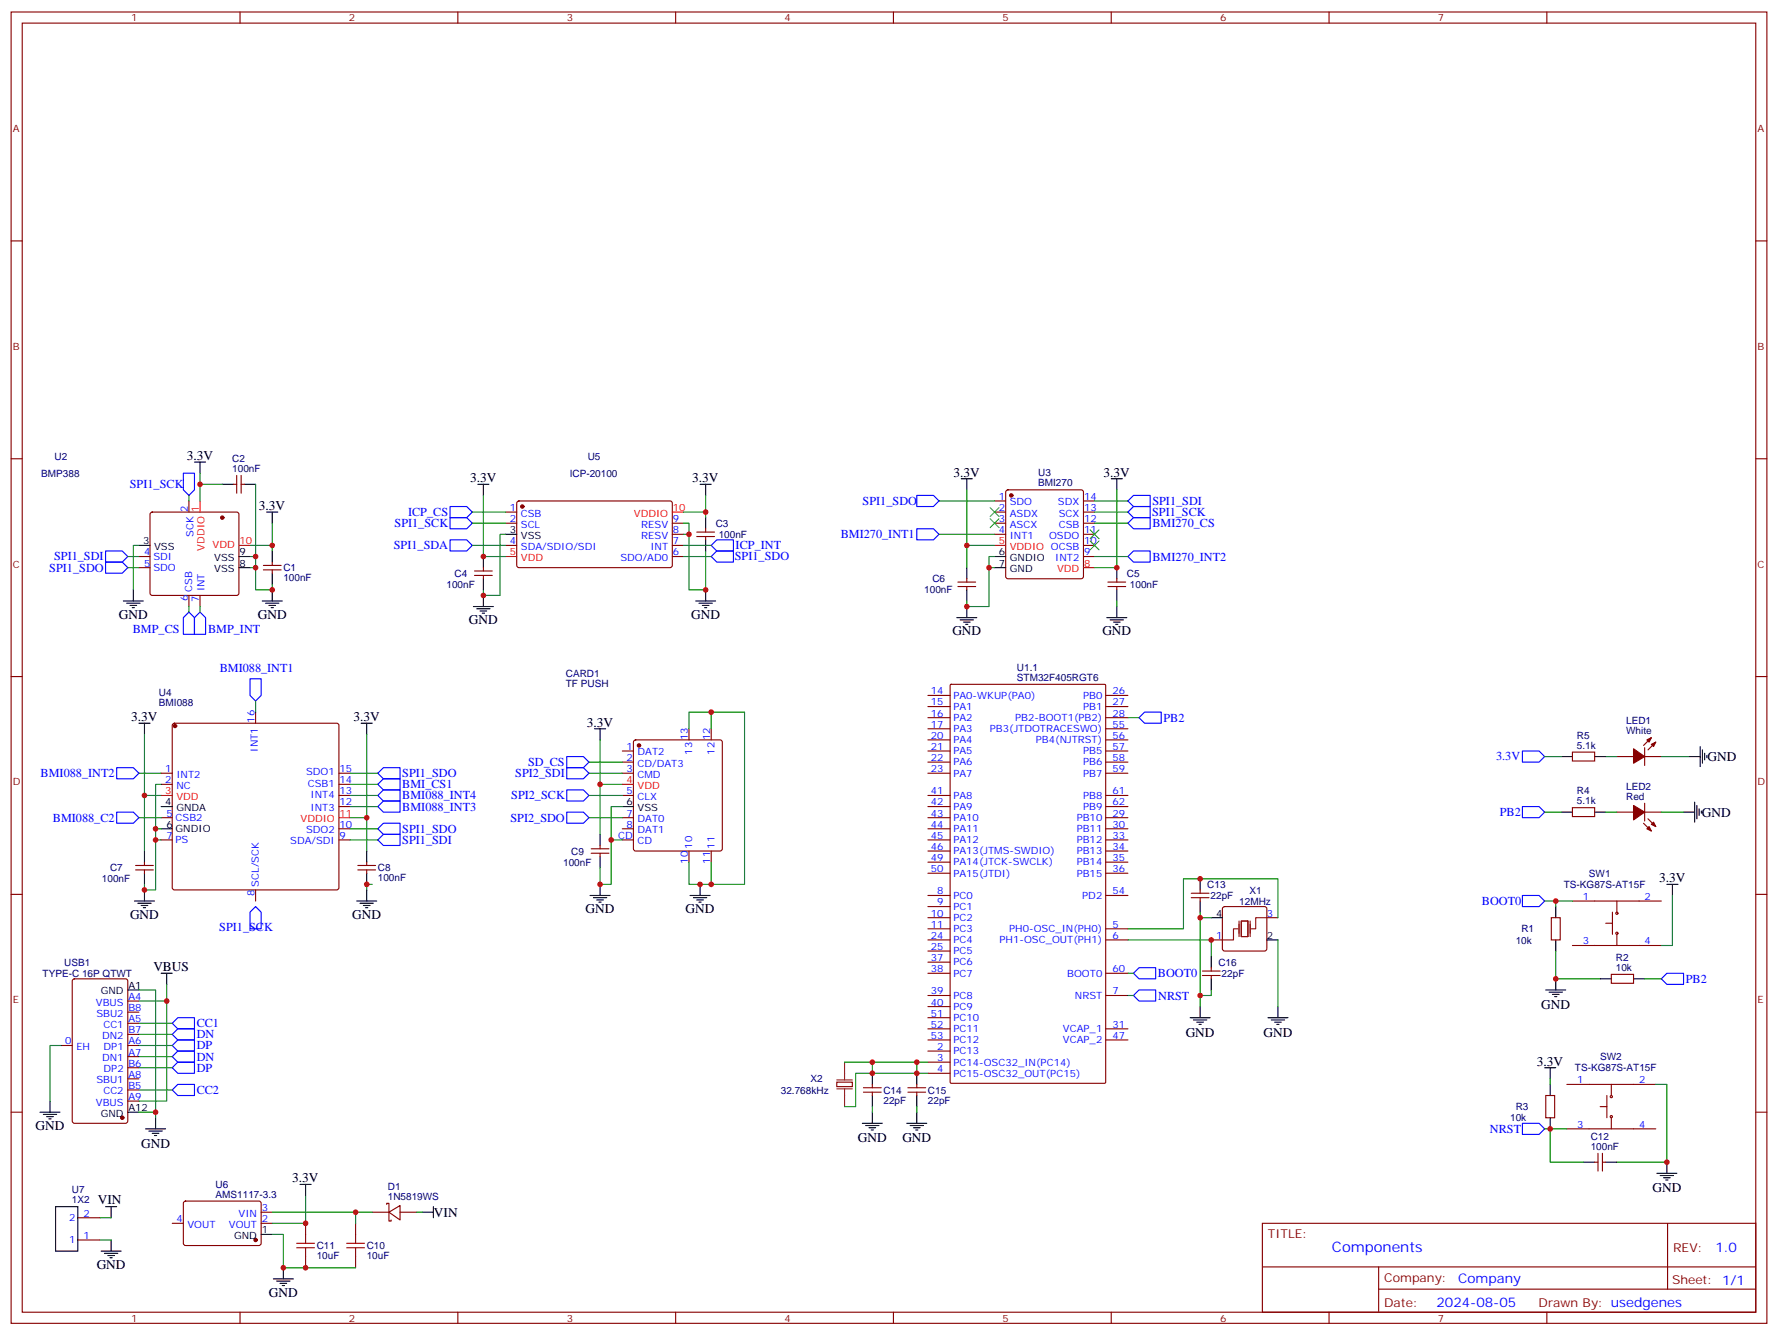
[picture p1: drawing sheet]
<svg xmlns="http://www.w3.org/2000/svg" width="564mm" height="424mm" viewBox="0 0 564 424" stroke-linecap="round" stroke-linejoin="round" font-family="sans-serif">
<g fill="none" stroke="#870000" stroke-width=".35">
<path d="M3.5 3.8h557.4v416.3h-557.4zM7.1 7.3h550.3v409.3h-550.3zM76.2 3.8v3.5M145.3 3.8v3.5M214.5 3.8v3.5M283.6 3.8v3.5M352.8 3.8v3.5M421.9 3.8v3.5M491.1 3.8v3.5M3.5 76.5h3.6M557.4 76.5h3.5M3.5 145.6h3.6"/>
<path d="M60 159v3.6M74.1 153.7h1M75.1 150.9v5.7M76.6 150.9v5.7M76.6 153.7h1M164.3 159.2l.4-.2 48.3 .1 .4 .6v20.1l-.7 .4-48.2-.1-.5-.6v-19.8zM315.7 159h3.6M319.5 155.7l.5-.2h23.3l.5 .2 .2 .5v26.8l-.3 .5-.4 .2h-23.3l-.5-.2-.2-.5v-26.8zM344 159h3.5M557.4 145.6h3.5M44.1 176.7h3.5M47.9 162.8l.4-.2h26.8l.5 .2 .2 .5v25l-.2 .5-.5 .2h-26.8l-.5-.2-.2-.5v-25z"/>
<path d="M83.6 179.5h5.7M86.4 178.4v1.1M160.5 162.6h3.5M160.5 166.1h3.5M160.5 173.1h3.5M213.4 176.7h3.6M213.4 166.1h3.6M213.4 169.6h3.6M213.4 173.1h3.6M221.2 170.3h5.6M221.2 168.9h5.6M224 167.9v1"/>
<path d="M224 170.3v1.1M315.7 162.6h3.6M315.7 166.1h3.6M315.7 169.6h3.6M344 176.7h3.5M344 162.6h3.5M344 166.1h3.5M344 169.6h3.5M344 173.1h3.5M44.1 180.2h3.5M60 189v3.5M63.5 189v3.5"/>
<path d="M83.6 180.9h5.7M86.4 180.9v1.1M150.6 182.7h5.7M150.6 181.3h5.7M153.5 180.2v1.1M153.5 182.7v1M304.1 186.2h5.6M304.1 184.8h5.6M306.9 183.7v1.1M306.9 186.2v1.1M351.7 186.2h5.7M351.7 184.8h5.7"/>
<path d="M354.5 183.7v1.1M354.5 186.2v1.1M3.5 214.8h3.6M301.7 217.4l.3-.2h48.7l.3 .2v126.1l-.2 .3-48.8 .1-.3-.2zM557.4 214.8h3.5M54.9 229.8l.5-.2h51.5l.5 .2 .2 .5v51.5l-.2 .5-.5 .2h-51.5l-.5-.2-.2-.5v-51.5zM81.1 226.1v3.5M197.6 238.4h3.5M201.3 235.1l.5-.2h26.8l.5 .2 .2 .5v33.9l-.2 .5-.5 .2h-26.8l-.5-.3-.2-.4v-33.9zM218.7 231.4v3.5M225.8 231.4v3.5M294.6 238.4h7"/>
<path d="M294.6 220.8h7M294.6 224.3h7M294.6 227.8h7M294.6 231.4h7M294.6 234.9h7M351 238.4h7.1M351 220.8h7.1M351 224.3h7.1M351 227.8h7.1M351 231.4h7.1M351 234.9h7.1M499.2 238.8h7v2.8h-7z"/>
<path d="M522.1 237.3v5.7M524.2 234.2l-2.4 2.4M525.6 235.6l-2.4 2.5M51.2 245.5h3.5M51.2 249h3.5M51.2 259.6h3.5M107.6 245.5h3.5M107.6 249h3.5M107.6 256h3.5M107.6 252.5h3.5M197.6 245.5h3.5M197.6 259.6h3.5"/>
<path d="M197.6 252.5h3.5M197.6 241.9h3.5M294.6 245.5h7M294.6 259.6h7M294.6 256h7M294.6 252.5h7M294.6 241.9h7M351 245.5h7.1M351 259.6h7.1M351 256h7.1M351 252.5h7.1M351 241.9h7.1"/>
<path d="M499.2 256.4h7v2.8h-7zM513.3 240.2h5.3M513.3 257.8h5.3M522.1 240.2h5.3M522.1 255v5.6M522.1 257.8h5.3M523.2 259.9l2.4 2.5M43 276.2h5.7M43 274.7h5.7M45.9 273.7v1M45.9 276.2v1M51.2 266.6h3.5"/>
<path d="M107.6 266.6h3.5M107.6 263.1h3.5M113.6 276.2h5.6M113.6 274.7h5.6M116.4 273.7v1M116.4 276.2v1M187.7 270.9h5.6M187.7 269.5h5.6M190.5 268.4v1.1M190.5 270.9v1M197.6 266.6h3.5M197.6 263.1h3.5"/>
<path d="M218.7 270.2v3.5M225.8 270.2v3.5M294.6 266.6h7M294.6 263.1h7M294.6 270.2h7M294.6 273.7h7M294.6 277.2h7M351 266.6h7.1M351 263.1h7.1M351 270.2h7.1M351 273.7h7.1M351 277.2h7.1"/>
<path d="M521.8 261.3l2.4 2.5M3.5 283.9h3.6M81.1 282.5v3.5M294.6 284.3h7M294.6 287.8h7M294.6 291.3h7M294.6 294.9h7M294.6 298.4h7M351 284.3h7.1M351 294.9h7.1M351 298.4h7.1M378.2 285h5.6"/>
<path d="M378.2 283.6h5.6M381 282.5v1.1M381 285v1M384.5 298.4h3.6M388.3 288l.5-.2h12.7l.5 .2 .2 .5v12.7l-.3 .5-.4 .2h-12.7l-.5-.2-.2-.5v-12.7zM402.2 291.3h3.5M492.5 291.3h2.8v7.1h-2.8zM499.2 286h28.2M509.8 293.1h2.1M511.9 289.6v7M513.3 286v3.6M513.3 296.6v3.5"/>
<path d="M557.4 283.9h3.5M23.2 310.9l.4-.2h16.3l.6 .5 .1 44.7-.5 .6-16.5 .1-.6-.5-.1-44.7zM40.6 317.8h3.5M294.6 301.9h7M294.6 305.4h7M294.6 309h7M294.6 316h7M294.6 319.5h7M351 309h7.1M351 316h7.1M381.7 309.7h5.6M381.7 308.3h5.6"/>
<path d="M384.5 307.2v1.1M384.5 309.7v1M499.2 300.1h28.2M511.5 309.3h7.1v2.8h-7.1zM19.4 331.9h3.5M40.6 331.9h3.5M40.6 338.9h3.5M40.6 335.4h3.5M40.6 328.4h3.5M40.6 324.8h3.5M40.6 321.3h3.5M294.6 333.7h7"/>
<path d="M294.6 337.2h7M294.6 323.1h7M294.6 326.6h7M294.6 330.1h7M351 326.6h7.1M351 330.1h7.1M3.5 353.1h3.6M40.6 349.5h3.5M40.6 346h3.5M40.6 342.5h3.5M265.6 343.5h5v1.4h-5zM274.1 346.7h5.7"/>
<path d="M274.1 345.3h5.7M276.9 344.2v1.1M276.9 346.7v1.1M288.2 346.7h5.7M288.2 345.3h5.7M291 344.2v1.1M291 346.7v1.1M294.6 340.7h7M490.7 347.8h2.8v7h-2.8zM497.4 344.2h28.2M497.4 358.4h28.2M508 351.3h2.1"/>
<path d="M510.1 347.8v7M511.5 344.2v3.6M511.5 354.8v3.6M557.4 353.1h3.5M506.2 368.9h1.1M507.3 366.1v5.7M508.7 366.1v5.7M508.7 368.9h1.1M24.7 393.6h7M24.7 386.6h7M54.7 388.3h3.5M58.4 381.5l.5-.2h23.6l.4 .7-.1 13-.6 .4-23.6-.1-.4-.6v-12.7z"/>
<path d="M82.9 388.3h3.5M82.9 384.8h3.5M97 388.3v3.6M97 398.9v3.5M112.9 388.3v3.6M112.9 398.9v3.5M118.2 384.8h5.3M122.8 382.3v-.3h.7v2.8M123.5 384.8l3.5-2.1v4.6zM123.5 384.8v2.8h.7v-.3M127 384.8h5.3M400.8 388.3h156.6v28.3h-156.6z"/>
<path d="M529.4 388.4v20.8M76.2 416.6v3.5M145.3 416.6v3.5M214.5 416.6v3.5M283.6 416.6v3.5M352.8 416.6v3.5M400.8 402.2h156.5M421.9 416.6v3.5M437.7 409.2h119.6M437.7 402.2v14.1M491.1 416.6v3.5"/>
<circle cx="513.3" cy="296.3" r=".35"/>
<circle cx="513.3" cy="289.9" r=".35"/>
<circle cx="511.5" cy="348.1" r=".35"/>
<circle cx="511.5" cy="354.5" r=".35"/>
</g>
<g fill="#870000" stroke="#870000" stroke-width=".35">
<path d="M524.2 236.3l1.4-.7-.7 1.4z"/>
<path d="M522.8 234.9l1.4-.7-.7 1.4z"/>
<path d="M518.6 237.7l3.5 2.5-3.5 2.1z"/>
<path d="M524.9 261l.7 1.4-1.4-.7z"/>
<path d="M522.8 263.1l.7-.7 .7 1.4z"/>
<path d="M518.6 255.7l3.5 2.1-3.5 2.5z"/>
<circle cx="70.6" cy="164.3" r=".53"/>
<circle cx="321" cy="157.3" r=".53"/>
<circle cx="55.6" cy="230.5" r=".53"/>
<circle cx="202.8" cy="236.6" r=".53"/>
<circle cx="165.8" cy="160.8" r=".53"/>
<circle cx="81.1" cy="393.6" r=".53"/>
<circle cx="38.8" cy="354.8" r=".53"/>
</g>
<path d="M63.5 159v3.6M75.8 173.1h3.6M160.5 176.7h3.5M213.4 162.6h3.6M315.7 173.1h3.6M344 180.2h3.5M51.2 252.5h3.5M107.6 259.6h3.5M197.6 249h3.5" fill="none" stroke="#f00" stroke-width=".35"/>
<g fill="none" stroke="#000" stroke-width=".35">
<path d="M61.7 146.7h3.6M63.5 146.7v3.5M70.6 153.7h3.5M77.6 153.7h3.5M151.7 153.7h3.5M153.5 153.7v3.6M222.2 153.7h3.6M224 153.7v3.6M305.2 152h3.5M306.9 152v3.5M352.8 152h3.5M354.5 152v3.5"/>
<path d="M44.1 173.1h3.5M75.8 176.7h3.6M84.7 162.6h3.5M86.4 162.6v3.5M86.4 174.9v3.5M153.5 176.7v3.5M160.5 169.6h3.5M224 164.3v3.6M224 171.4v3.5M315.7 176.7h3.6M39.2 190.8h6.3M40.2 191.5h4.2"/>
<path d="M41.3 192.2h2.1M42 192.9h.7M42.3 187.3v3.5M75.8 180.2h3.6M83.3 190.8h6.3M84.3 191.5h4.2M85.4 192.2h2.1M86.1 192.9h.7M86.4 182v3.5M86.4 187.3v3.5M150.3 192.5h6.3M151.3 193.3h4.3"/>
<path d="M152.4 194h2.1M153.1 194.7h.7M153.5 183.7v3.6M153.5 189v3.5M220.8 190.8h6.4M221.9 191.5h4.2M223 192.2h2.1M223.7 192.9h.7M224 187.3v3.5M303.7 196.1h6.4M304.8 196.8h4.2M305.9 197.5h2.1"/>
<path d="M306.6 198.2h.7M306.9 180.2v3.5M306.9 187.3v3.5M306.9 192.5v3.6M315.7 180.2h3.6M351.4 196.1h6.3M352.4 196.8h4.3M353.5 197.5h2.1M354.2 198.2h.7M354.5 180.2v3.5M354.5 187.3v3.5M354.5 192.5v3.6"/>
<path d="M44.1 229.6h3.5M45.9 229.6v3.5M114.7 229.6h3.5M116.4 229.6v3.5M188.7 231.4h3.6M190.5 231.4v3.5M539.8 237v6.3M540.5 238.1v4.2M541.2 239.1v2.1M541.9 239.8v.7M51.2 256h3.5M197.6 256h3.5"/>
<path d="M495.7 257.8h3.5M495.7 240.2h3.5M506.2 257.8h3.6M506.2 240.2h3.6M534.5 257.8h3.5M536.2 240.2h3.6M538 254.6v6.4M538.7 255.7v4.2M539.4 256.8v2.1M540.1 257.5v.7M45.9 270.2v3.5M45.9 277.2v3.5"/>
<path d="M51.2 263.1h3.5M116.4 270.2v3.5M116.4 277.2v3.5M190.5 264.9v3.5M190.5 271.9v3.5M381 279v3.5M42.7 286h6.3M43.7 286.7h4.3M44.8 287.4h2.1M45.5 288.1h.7M45.9 282.5v3.5M113.2 286h6.4"/>
<path d="M114.3 286.7h4.2M115.4 287.4h2.1M116.1 288.1h.7M116.4 282.5v3.5M187.3 284.3h6.4M188.4 285h4.2M189.4 285.7h2.2M190.1 286.4h.8M190.5 280.7v3.6M219.1 284.3h6.3M220.1 285h4.3M221.2 285.7h2.1"/>
<path d="M221.9 286.4h.7M222.2 280.7v3.6M381 286v3.6M384.5 291.3h3.6M402.2 298.4h3.5M493.9 287.8v3.5M493.9 298.4v3.5M529.2 280.7h3.5M530.9 280.7v3.6M40.6 314.3h3.5M51.2 309h3.5M52.9 309v3.5"/>
<path d="M381 319.5v3.6M384.5 303.7v3.5M384.5 310.7v3.6M405.7 319.5v3.6M490.7 314.3h6.4M491.8 315h4.2M492.8 315.7h2.1M493.5 316.4h.7M493.9 310.7v3.6M508 310.7h3.5M518.6 310.7h3.5M377.8 323.1h6.4"/>
<path d="M378.9 323.8h4.2M379.9 324.5h2.2M380.6 325.2h.8M402.5 323.1h6.4M403.6 323.8h4.2M404.6 324.5h2.2M405.3 325.2h.7M490.4 338.9h3.5M492.1 338.9v3.6M12.7 353.1h6.3M13.8 353.8h4.2M14.8 354.5h2.1"/>
<path d="M15.5 355.2h.7M15.9 349.5v3.6M40.6 353.1h3.5M46.2 358.4h6.4M47.3 359.1h4.2M48.3 359.8h2.1M49.4 354.8v3.6M273.8 356.6h6.3M274.8 357.3h4.2M275.9 358h2.1M276.6 358.7h.7M276.9 340.7v3.5"/>
<path d="M276.9 347.8v3.5M276.9 353.1v3.5M287.9 356.6h6.3M288.9 357.3h4.3M290 358h2.1M290.7 358.7h.7M291 340.7v3.5M291 347.8v3.5M291 353.1v3.5M492.1 344.2v3.6M492.1 354.8v3.6M49 360.5h.7"/>
<path d="M95.2 376h3.6M97 376v3.5M502.7 368.9h3.5M509.8 368.9h3.5M526 372.5h6.3M527 373.2h4.3M528.1 373.9h2.1M528.8 374.6h.7M529.2 368.9v3.6M17.6 383h7.1v14.2h-7.1zM32.1 397.2h6.4M33.2 397.9h4.2"/>
<path d="M33.5 383h3.5M34.2 398.6h2.1M34.9 399.3h.7M35.3 383v3.6M35.3 393.6v3.6M82.9 391.9h3.5M134.1 384.8h3.5M137.6 383v3.6M86.8 406h6.3M87.8 406.7h4.3M88.9 407.4h2.1M89.6 408.1h.7"/>
<path d="M90 402.4v3.6"/>
</g>
<g fill="none" stroke="#008700" stroke-width=".35">
<path d="M60 157.3v1.7M63.5 150.2v8.8M63.5 153.7h7.1M81.1 153.7v23M153.5 157.3v19.4h7M224 157.3v5.3h-7M298.1 159h17.6M306.9 155.5v24.7M347.5 159h10.6M354.5 155.5v24.7h-7M40.6 176.7h3.5M44.1 173.1h-1.8v14.2"/>
<path d="M79.4 176.7h1.7v10.6h5.3v-1.8M86.4 166.1v7h-7M86.4 173.1v1.8M149.9 173.1h10.6M149.9 166.1h10.6M149.9 162.6h10.6M160.5 169.6h-1.8v19.4h-5.2v-1.7M217 166.1h1.7v21.2h5.3v-12.4M217 176.7h8.8M217 169.6h1.7M217 173.1h8.8M224 162.6v1.7"/>
<path d="M298.1 169.6h17.6M306.9 173.1h8.8M315.7 176.7h-1.7v3.5M347.5 176.7h10.6M347.5 166.1h10.6M347.5 162.6h10.6M40.6 180.2h3.5M60 192.5v1.8M63.5 192.5v1.8M79.4 180.2h1.7M315.7 180.2h-1.7v12.3h-7.1v-1.7M354.5 190.8v1.7"/>
<path d="M45.9 233.1v37.1M81.1 222.5v3.6M116.4 233.1v37.1M190.5 234.9v14.1h7.1M218.7 231.4v-5.3h17.7v54.6h-10.6M225.8 226.1v5.3M358.1 227.8h3.5M44.1 259.6h7.1M44.1 245.5h7.1M45.9 252.5h5.3M51.2 249h-1.8v33.5h-3.5v-1.8M111.1 252.5h8.8"/>
<path d="M111.1 259.6h5.3M111.1 245.5h8.8M111.1 256h8.8M111.1 249h8.8M187 252.5h10.6M187 259.6h10.6M187 245.5h10.6M187 241.9h10.6M190.5 249v15.9M197.6 256h-3.6v24.7h-3.5v-5.3M490.4 240.2h5.3M490.4 257.8h5.3"/>
<path d="M509.8 240.2h3.5M509.8 257.8h3.5M527.4 240.2h8.8M527.4 257.8h7.1M49.4 263.1h1.8M49.4 266.6h1.8M111.1 263.1h8.8M111.1 266.6h8.8M194 266.6h3.6M218.7 273.7v7h7.1v-7M118.2 280.7h-1.8v1.8M358.1 298.4h26.4v5.3"/>
<path d="M381 289.6v1.7M384.5 291.3h-3.5v28.2M405.7 291.3v-12.3h-30v15.9h-17.6M405.7 298.4v21.1M490.4 286h3.5v1.8M493.9 286h5.3M530.9 284.3v15.8h-3.5M44.1 314.3h5.3v38.8M52.9 312.5v5.3h-8.8M52.9 317.8v31.7h-8.8M358.1 309h1.7M358.1 316h1.7"/>
<path d="M384.5 314.3v1.7h-3.5M493.9 301.9v8.8h14.1M522.1 310.7h5.3M19.4 331.9h-3.5v17.6M44.1 324.8h10.6M44.1 328.4h10.6M44.1 331.9h10.6M44.1 335.4h10.6M44.1 338.9h10.6M268.1 337.2h26.5M276.9 337.2v3.5M291 337.2v3.5"/>
<path d="M44.1 353.1h5.3v1.7M44.1 346h10.6M276.9 351.3v1.8M291 351.3v1.8M294.6 340.7h-23v10.6h-3.5M490.4 358.4h7M492.1 358.4v10.5h10.6M492.1 342.5v1.7M525.6 344.2h3.6v24.7h-15.9M97 379.5v8.8h-10.6M31.7 386.6h3.6M31.7 393.6h3.6"/>
<path d="M86.4 391.9h3.6v10.5h22.9M86.4 384.8h31.8M112.9 384.8v3.5M132.3 384.8h1.8"/>
</g>
<g fill="none" stroke="#00f" stroke-width=".35">
<path d="M58.2 150.2h3.5v5.3l-1.7 1.8-1.8-1.8zM291 157.3h5.3l1.8 1.7-1.8 1.8h-5.3zM358.1 159l1.7-1.7h5.3v3.5h-5.3zM33.5 174.9h5.3l1.8 1.8-1.8 1.7h-5.3zM33.5 178.4h5.3l1.8 1.8-1.8 1.8h-5.3zM142.9 160.8h5.3l1.7 1.8-1.7 1.7h-5.3zM142.9 164.3h5.3l1.7 1.8-1.7 1.8h-5.3zM142.9 171.4h5.3l1.7 1.7-1.7 1.8h-5.3zM225.8 173.1l1.7-1.7h5.3v3.5h-5.3zM225.8 176.7l1.7-1.8h5.3v3.5h-5.3zM291 167.9h5.3l1.8 1.7-1.8 1.8h-5.3zM358.1 176.7l1.7-1.8h5.3v3.5h-5.3z"/>
<path d="M358.1 166.1l1.7-1.8h5.3v3.6h-5.3zM358.1 162.6l1.7-1.8h5.3v3.5h-5.3zM60 194.3l1.7 1.8v5.3h-3.5v-5.3zM63.5 194.3l1.8 1.8v5.3h-3.6v-5.3zM79.4 215.5h3.5v5.3l-1.8 1.7-1.7-1.7zM361.6 227.8l1.8-1.7h5.3v3.5h-5.3zM483.3 238.4h5.3l1.8 1.8-1.8 1.7h-5.3zM37 243.7h5.3l1.8 1.8-1.8 1.7h-5.3zM37 257.8h5.3l1.8 1.8-1.8 1.7h-5.3zM119.9 252.5l1.8-1.7h5.3v3.5h-5.3zM119.9 256l1.8-1.7h5.3v3.5h-5.3zM119.9 249l1.8-1.8h5.3v3.6h-5.3z"/>
<path d="M119.9 245.5l1.8-1.8h5.3v3.5h-5.3zM179.9 240.2h5.3l1.8 1.7-1.8 1.8h-5.3zM179.9 250.8h5.3l1.8 1.7-1.8 1.8h-5.3zM179.9 257.8h5.3l1.8 1.8-1.8 1.7h-5.3zM179.9 243.7h5.3l1.8 1.8-1.8 1.7h-5.3zM483.3 256h5.3l1.8 1.8-1.8 1.8h-5.3zM119.9 263.1l1.8-1.8h5.3v3.6h-5.3zM121.7 264.9h5.3v3.5h-5.3l-1.8-1.8zM81.1 287.8l1.8 1.8v5.3h-3.5v-5.3zM483.3 284.3h5.3l1.8 1.7-1.8 1.8h-5.3zM359.8 309l1.8-1.8h5.3v3.5h-5.3zM359.8 316l1.8-1.7h5.3v3.5h-5.3z"/>
<path d="M527.4 310.7l1.8-1.7h5.3v3.5h-5.3zM54.7 328.4l1.7-1.8h5.3v3.5h-5.3zM54.7 331.9l1.7-1.8h5.3v3.6h-5.3zM54.7 335.4l1.7-1.7h5.3v3.5h-5.3zM54.7 338.9l1.7-1.7h5.3v3.5h-5.3zM54.7 324.8l1.7-1.7h5.3v3.5h-5.3zM54.7 346l1.7-1.8h5.3v3.6h-5.3zM483.3 356.6h5.3l1.8 1.8-1.8 1.7h-5.3z"/>
</g>
<path d="M314.3 161.1l2.8 2.9M314.3 164.7l2.8 2.8M317.1 161.1l-2.8 2.9M317.1 164.7l-2.8 2.8M346.1 168.2l2.8 2.8M346.1 171.7l2.8 2.9M348.9 168.2l-2.8 2.8M348.9 171.7l-2.8 2.9" fill="none" stroke="#3c3" stroke-width=".35"/>
<path d="M94.2 396.1h5.6M94.2 394.7h5.6M97 391.9v2.8M97 396.1v2.8M110.1 396.1h5.6M110.1 394.7h5.6M112.9 391.9v2.8M112.9 396.1v2.8" fill="none" stroke="#a10000" stroke-width=".35"/>
<path d="M393 294.9h-1.4v3.5h-3.5M393.3 292.4v4.9M394.1 292.4h2.1v4.9h-2.1zM396.9 292.4v4.9M402.2 291.3h-3.6v3.6h-1.4" fill="none" stroke="#870012" stroke-width=".35"/>
<path d="M268.1 337.2v5.6M265.6 342.8h5M265.6 345.7h5M268.1 345.7v5.6" fill="none" stroke="#8c2424" stroke-width=".35"/>
<g fill="#c00">
<circle cx="86.4" cy="173.1" r=".88"/>
<circle cx="81.1" cy="180.2" r=".88"/>
<circle cx="86.4" cy="187.3" r=".88"/>
<circle cx="63.5" cy="153.7" r=".88"/>
<circle cx="81.1" cy="176.7" r=".88"/>
<circle cx="224" cy="162.6" r=".88"/>
<circle cx="224" cy="187.3" r=".88"/>
<circle cx="218.7" cy="169.6" r=".88"/>
<circle cx="153.5" cy="189" r=".88"/>
<circle cx="153.5" cy="176.7" r=".88"/>
<circle cx="314" cy="180.2" r=".88"/>
<circle cx="306.9" cy="192.5" r=".88"/>
<circle cx="354.5" cy="180.2" r=".88"/>
<circle cx="306.9" cy="173.1" r=".88"/>
<circle cx="45.9" cy="252.5" r=".88"/>
<circle cx="45.9" cy="282.5" r=".88"/>
<circle cx="49.4" cy="263.1" r=".88"/>
<circle cx="49.4" cy="266.6" r=".88"/>
<circle cx="116.4" cy="280.7" r=".88"/>
<circle cx="116.4" cy="259.6" r=".88"/>
<circle cx="222.3" cy="280.7" r=".88"/>
<circle cx="225.8" cy="280.7" r=".88"/>
<circle cx="225.8" cy="226.1" r=".88"/>
<circle cx="190.5" cy="249" r=".88"/>
<circle cx="190.5" cy="280.7" r=".88"/>
<circle cx="194" cy="266.6" r=".88"/>
<circle cx="90" cy="402.4" r=".88"/>
<circle cx="97" cy="402.4" r=".88"/>
<circle cx="97" cy="388.3" r=".88"/>
<circle cx="112.9" cy="384.8" r=".88"/>
<circle cx="49.4" cy="353.1" r=".88"/>
<circle cx="52.9" cy="317.8" r=".88"/>
<circle cx="493.9" cy="286" r=".88"/>
<circle cx="492.1" cy="358.4" r=".88"/>
<circle cx="529.2" cy="368.9" r=".88"/>
<circle cx="493.9" cy="310.7" r=".88"/>
<circle cx="291" cy="337.2" r=".88"/>
<circle cx="276.9" cy="337.2" r=".88"/>
<circle cx="291" cy="340.7" r=".88"/>
<circle cx="276.9" cy="340.7" r=".88"/>
<circle cx="381" cy="279" r=".88"/>
<circle cx="381" cy="291.3" r=".88"/>
<circle cx="384.5" cy="298.4" r=".88"/>
<circle cx="381" cy="316" r=".88"/>
</g>
<text font-size="4.6" fill="#00f" x="422.8" y="397.4">Components</text>
<g font-size="4.2">
<text x="59.3" y="146">3.3V</text>
<text x="149.2" y="153">3.3V</text>
<text x="219.8" y="153">3.3V</text>
<text x="302.7" y="151.3">3.3V</text>
<text x="350.3" y="151.3">3.3V</text>
<text x="82.2" y="161.9">3.3V</text>
<text x="37.7" y="196.4">GND</text>
<text x="81.8" y="196.4">GND</text>
<text x="219.4" y="196.4">GND</text>
<text x="148.9" y="198.2">GND</text>
<text x="302.3" y="201.7">GND</text>
<text x="350" y="201.7">GND</text>
<text x="41.6" y="228.9">3.3V</text>
<text x="112.2" y="228.9">3.3V</text>
<text x="186.3" y="230.6">3.3V</text>
<text x="542" y="241.6">GND</text>
<text x="540.3" y="259.2">GND</text>
<text x="526.7" y="280">3.3V</text>
<text x="41.3" y="291.7">GND</text>
<text x="111.8" y="291.7">GND</text>
<text x="185.9" y="289.9">GND</text>
<text x="217.7" y="289.9">GND</text>
<text x="48.7" y="308.3">VBUS</text>
<text x="489.3" y="320.3">GND</text>
<text x="376.4" y="329.1">GND</text>
<text x="401.1" y="329.1">GND</text>
<text x="487.9" y="338.2">3.3V</text>
<text x="11.3" y="358.7">GND</text>
<text x="44.8" y="364.4">GND</text>
<text x="272.3" y="362.6">GND</text>
<text x="286.5" y="362.6">GND</text>
<text x="92.8" y="375.3">3.3V</text>
<text x="31" y="382.3">VIN</text>
<text x="524.6" y="378.5">GND</text>
<text x="137.8" y="386.2">VIN</text>
<text x="30.7" y="402.8">GND</text>
<text x="85.4" y="411.6">GND</text>
</g>
<g font-size="4.2" fill="#00f">
<text x="544.6" y="397.6">1.0</text>
<text x="462.9" y="407.2">Company</text>
<text x="456" y="415">2024-08-05</text>
</g>
<g font-size="3.9" fill="#00f">
<text x="41.2" y="155">SPI1_SCK</text>
<text x="273.9" y="160.3">SPI1_SDO</text>
<text x="365.8" y="160.3">SPI1_SDI</text>
<text x="125.3" y="167.3">SPI1_SCK</text>
<text x="129.6" y="163.8">ICP_CS</text>
<text x="365.7" y="163.8">SPI1_SCK</text>
<text x="365.8" y="167.3">BMI270_CS</text>
<text x="266.9" y="170.9">BMI270_INT1</text>
<text x="17.2" y="177.9">SPI1_SDI</text>
<text x="125" y="174.4">SPI1_SDA</text>
<text x="233.3" y="177.9">SPI1_SDO</text>
<text x="233.5" y="174.4">ICP_INT</text>
<text x="365.8" y="178">BMI270_INT2</text>
<text x="15.7" y="181.5">SPI1_SDO</text>
<text x="42.2" y="200.9">BMP_CS</text>
<text x="66" y="200.9">BMP_INT</text>
<text x="69.7" y="213.2">BMI088_INT1</text>
<text x="369.4" y="229.2">PB2</text>
<text x="167.6" y="243.2">SD_CS</text>
<text x="475" y="241.4">3.3V</text>
<text x="12.9" y="246.7">BMI088_INT2</text>
<text x="127.7" y="250.2">BMI_CS1</text>
<text x="127.7" y="246.7">SPI1_SDO</text>
<text x="163.6" y="246.7">SPI2_SDI</text>
<text x="127.7" y="253.8">BMI088_INT4</text>
<text x="127.7" y="257.3">BMI088_INT3</text>
<text x="162.3" y="253.8">SPI2_SCK</text>
<text x="16.8" y="260.8">BMI088_C2</text>
<text x="162.1" y="260.8">SPI2_SDO</text>
<text x="476.1" y="258.9">PB2</text>
<text x="127.7" y="264.5">SPI1_SDO</text>
<text x="127.7" y="267.9">SPI1_SDI</text>
<text x="470.5" y="287.3">BOOT0</text>
<text x="69.6" y="295.6">SPI1_SCK</text>
<text x="367.6" y="310.3">BOOT0</text>
<text x="367.7" y="317.3">NRST</text>
<text x="535.2" y="312.1">PB2</text>
<text x="62.4" y="329.6">DN</text>
<text x="62.4" y="326.1">CC1</text>
<text x="62.4" y="333.1">DP</text>
<text x="62.4" y="336.7">DN</text>
<text x="62.4" y="340.2">DP</text>
<text x="62.4" y="347.3">CC2</text>
<text x="473" y="359.6">NRST</text>
</g>
<g font-size="3.9" fill="#800">
<text x="402.5" y="392.9">TITLE:</text>
<text x="531.1" y="397.6">REV:</text>
<text x="439.4" y="407.1">Company:</text>
<text x="530.8" y="407.7">Sheet: 1/1</text>
<text x="439.4" y="414.8">Date:</text>
<text x="488.5" y="414.9">Drawn By: usedgenes</text>
</g>
<g font-size="3.2" fill="#800">
<text x="41.6" y="6.8">1</text>
<text x="110.8" y="6.8">2</text>
<text x="179.9" y="6.8">3</text>
<text x="249.1" y="6.8">4</text>
<text x="318.2" y="6.8">5</text>
<text x="387.3" y="6.8">6</text>
<text x="456.5" y="6.8">7</text>
<text x="4.1" y="41.9">A</text>
<text x="557.9" y="41.9">A</text>
<text x="4.1" y="111.1">B</text>
<text x="557.9" y="111.1">B</text>
<text x="4.1" y="180.2">C</text>
<text x="557.9" y="180.2">C</text>
<text x="4.1" y="249.3">D</text>
<text x="557.9" y="249.3">D</text>
<text x="4.1" y="318.5">E</text>
<text x="557.9" y="318.5">E</text>
<text x="41.6" y="419.6">1</text>
<text x="110.8" y="419.6">2</text>
<text x="179.9" y="419.6">3</text>
<text x="249.1" y="419.6">4</text>
<text x="318.2" y="419.6">5</text>
<text x="387.3" y="419.6">6</text>
<text x="456.5" y="419.6">7</text>
</g>
<g font-size="3.2" fill="#000080">
<text x="17.3" y="146.1">U2</text>
<text x="73.7" y="149.9">100nF</text>
<text x="73.7" y="146.7">C2</text>
<text x="186.6" y="146.1">U5</text>
<text x="13.1" y="151.3">BMP388</text>
<text x="180.9" y="151.4">ICP-20100</text>
<text x="329.6" y="154.2">BMI270</text>
<text x="329.6" y="151.1">U3</text>
<text x="227.2" y="167.2">C3</text>
<text x="228.2" y="170.8">100nF</text>
<text x="90" y="184.5">100nF</text>
<text x="90" y="181.3">C1</text>
<text x="144.3" y="183.1">C4</text>
<text x="296" y="184.9">C6</text>
<text x="357.7" y="183.1">C5</text>
<text x="141.7" y="186.6">100nF</text>
<text x="293.4" y="188.4">100nF</text>
<text x="358.7" y="186.6">100nF</text>
<text x="179.6" y="214.9">CARD1</text>
<text x="322.8" y="212.9">U1.1</text>
<text x="50.4" y="221">U4</text>
<text x="179.6" y="218">TF PUSH</text>
<text x="322.8" y="216.1">STM32F405RGT6</text>
<text x="50.4" y="224.2">BMI088</text>
<text x="516.2" y="233.1">White</text>
<text x="516.2" y="229.9">LED1</text>
<text x="500.6" y="237.7">5.1k</text>
<text x="500.6" y="234.5">R5</text>
<text x="516.2" y="250.8">LED2</text>
<text x="500.6" y="255.3">5.1k</text>
<text x="500.6" y="252.2">R4</text>
<text x="516.2" y="253.9">Red</text>
<text x="178.8" y="274.8">100nF</text>
<text x="181.3" y="271.3">C9</text>
<text x="32.4" y="280.1">100nF</text>
<text x="34.9" y="276.6">C7</text>
<text x="119.9" y="279.8">100nF</text>
<text x="119.9" y="276.6">C8</text>
<text x="383.3" y="281.9">C13</text>
<text x="496.4" y="281.9">TS-KG87S-AT15F</text>
<text x="504.4" y="278.3">SW1</text>
<text x="384.3" y="285.4">22pF</text>
<text x="393.4" y="287.2">12MHz</text>
<text x="396.6" y="283.6">X1</text>
<text x="481.2" y="299.5">10k</text>
<text x="483" y="296">R1</text>
<text x="512.9" y="305.1">R2</text>
<text x="13.5" y="310.1">TYPE-C 16P QTWT</text>
<text x="20.4" y="306.6">USB1</text>
<text x="386.8" y="306.6">C16</text>
<text x="387.8" y="310.1">22pF</text>
<text x="512.9" y="308.3">10k</text>
<text x="500" y="340.1">TS-KG87S-AT15F</text>
<text x="507.9" y="336.4">SW2</text>
<text x="247.9" y="347.1">32.768kHz</text>
<text x="257.3" y="343.6">X2</text>
<text x="280.5" y="347.1">C14</text>
<text x="294.6" y="347.1">C15</text>
<text x="280.5" y="350.3">22pF</text>
<text x="294.6" y="350.3">22pF</text>
<text x="481.2" y="352.4">R3</text>
<text x="479.4" y="356">10k</text>
<text x="505" y="365.1">100nF</text>
<text x="505" y="361.9">C12</text>
<text x="68.5" y="377">U6</text>
<text x="123.1" y="377.7">D1</text>
<text x="22.8" y="382">1X2</text>
<text x="22.8" y="378.8">U7</text>
<text x="68.5" y="380.2">AMS1117-3.3</text>
<text x="123.1" y="380.9">1N5819WS</text>
<text x="100.5" y="399.7">10uF</text>
<text x="100.5" y="396.5">C11</text>
<text x="116.4" y="399.7">10uF</text>
<text x="116.4" y="396.5">C10</text>
</g>
<g font-size="3.2" fill="#00f">
<text x="317.1" y="158.7">1</text>
<text x="320.6" y="160.4">SDO</text>
<text x="335.9" y="160.4">SDX</text>
<text x="344.1" y="158.7">14</text>
<text x="59.6" y="162.4" transform="rotate(-90 59.6 162.4)">2</text>
<text x="161.9" y="162.2">1</text>
<text x="161.9" y="165.7">2</text>
<text x="165.3" y="164">CSB</text>
<text x="165.3" y="167.5">SCL</text>
<text x="203.6" y="167.5">RESV</text>
<text x="213.6" y="165.7">9</text>
<text x="317.1" y="162.2">2</text>
<text x="317.1" y="165.7">3</text>
<text x="320.6" y="164">ASDX</text>
<text x="320.6" y="167.5">ASCX</text>
<text x="336.1" y="167.5">CSB</text>
<text x="336.1" y="164">SCX</text>
<text x="344.1" y="165.7">12</text>
<text x="344.1" y="162.2">13</text>
<text x="61.4" y="170.4" transform="rotate(-90 61.4 170.4)">SCK</text>
<text x="161.9" y="172.8">4</text>
<text x="203.6" y="171">RESV</text>
<text x="213.6" y="172.8">7</text>
<text x="213.6" y="169.3">8</text>
<text x="317.1" y="169.3">4</text>
<text x="320.6" y="171">INT1</text>
<text x="333" y="171">OSDO</text>
<text x="344.1" y="172.8">10</text>
<text x="344.1" y="169.3">11</text>
<text x="45.8" y="176.3">4</text>
<text x="45.8" y="179.8">5</text>
<text x="48.7" y="177.7">SDI</text>
<text x="165.3" y="174.6">SDA/SDIO/SDI</text>
<text x="196.9" y="178.1">SDO/AD0</text>
<text x="206.5" y="174.6">INT</text>
<text x="213.6" y="176.3">6</text>
<text x="335" y="178.1">INT2</text>
<text x="344.1" y="176.3">9</text>
<text x="48.7" y="181.3">SDO</text>
<text x="59.6" y="190.9" transform="rotate(-90 59.6 190.9)">6</text>
<text x="61" y="188" transform="rotate(-90 61 188)">CSB</text>
<text x="63.1" y="191.2" transform="rotate(-90 63.1 191.2)">7</text>
<text x="64.9" y="187.7" transform="rotate(-90 64.9 187.7)">INT</text>
<text x="295.5" y="220.4">14</text>
<text x="302.7" y="221.8">PA0-WKUP(PA0)</text>
<text x="343.8" y="221.8">PB0</text>
<text x="353.1" y="220.4">26</text>
<text x="295.5" y="223.9">15</text>
<text x="295.5" y="227.5">16</text>
<text x="302.7" y="225.4">PA1</text>
<text x="343.8" y="225.4">PB1</text>
<text x="353.1" y="223.9">27</text>
<text x="353.1" y="227.5">28</text>
<text x="80.8" y="229.4" transform="rotate(-90 80.8 229.4)">16</text>
<text x="295.5" y="231">17</text>
<text x="302.7" y="228.9">PA2</text>
<text x="302.7" y="232.4">PA3</text>
<text x="314.3" y="232.4">PB3(JTDOTRACESWO)</text>
<text x="322.3" y="228.9">PB2-BOOT1(PB2)</text>
<text x="353.1" y="231">55</text>
<text x="81.8" y="238.6" transform="rotate(-90 81.8 238.6)">INT1</text>
<text x="198.9" y="238.1">1</text>
<text x="202.4" y="239.8">DAT2</text>
<text x="218.4" y="234.9" transform="rotate(-90 218.4 234.9)">13</text>
<text x="219.8" y="239.6" transform="rotate(-90 219.8 239.6)">13</text>
<text x="225.4" y="234.9" transform="rotate(-90 225.4 234.9)">12</text>
<text x="226.8" y="239.6" transform="rotate(-90 226.8 239.6)">12</text>
<text x="295.5" y="234.5">20</text>
<text x="295.5" y="238.1">21</text>
<text x="302.7" y="235.9">PA4</text>
<text x="302.7" y="239.5">PA5</text>
<text x="328.9" y="235.9">PB4(NJTRST)</text>
<text x="343.8" y="239.5">PB5</text>
<text x="353.1" y="234.5">56</text>
<text x="353.1" y="238.1">57</text>
<text x="52.5" y="245.1">1</text>
<text x="107.8" y="245.1">15</text>
<text x="198.9" y="241.6">2</text>
<text x="198.9" y="245.1">3</text>
<text x="202.4" y="243.3">CD/DAT3</text>
<text x="295.5" y="241.6">22</text>
<text x="295.5" y="245.1">23</text>
<text x="302.7" y="243">PA6</text>
<text x="343.8" y="243">PB6</text>
<text x="353.1" y="241.6">58</text>
<text x="353.1" y="245.1">59</text>
<text x="52.5" y="248.6">2</text>
<text x="56" y="246.9">INT2</text>
<text x="56" y="250.4">NC</text>
<text x="97.2" y="246.2">SDO1</text>
<text x="97.7" y="249.7">CSB1</text>
<text x="107.8" y="248.6">14</text>
<text x="202.4" y="246.9">CMD</text>
<text x="302.7" y="246.5">PA7</text>
<text x="343.8" y="246.5">PB7</text>
<text x="98.6" y="257.5">INT3</text>
<text x="98.6" y="253.2">INT4</text>
<text x="107.8" y="255.7">12</text>
<text x="107.8" y="252.2">13</text>
<text x="198.9" y="252.2">5</text>
<text x="202.4" y="253.9">CLX</text>
<text x="295.5" y="252.2">41</text>
<text x="295.5" y="255.7">42</text>
<text x="302.7" y="253.6">PA8</text>
<text x="302.7" y="257.1">PA9</text>
<text x="343.8" y="253.6">PB8</text>
<text x="343.8" y="257.1">PB9</text>
<text x="353.1" y="252.2">61</text>
<text x="353.1" y="255.7">62</text>
<text x="52.8" y="259.2">5</text>
<text x="55.7" y="260.6">CSB2</text>
<text x="107.8" y="262.7">10</text>
<text x="198.9" y="259.2">7</text>
<text x="198.9" y="262.7">8</text>
<text x="202.4" y="261">DAT0</text>
<text x="295.5" y="259.2">43</text>
<text x="295.5" y="262.7">44</text>
<text x="302.7" y="260.6">PA10</text>
<text x="341.8" y="260.6">PB10</text>
<text x="353.1" y="259.2">29</text>
<text x="353.1" y="262.7">30</text>
<text x="52.8" y="266.3">7</text>
<text x="55.7" y="267.7">PS</text>
<text x="92.1" y="268">SDA/SDI</text>
<text x="97.2" y="264.5">SDO2</text>
<text x="107.8" y="266.3">9</text>
<text x="196.2" y="266.3">CD</text>
<text x="202.4" y="264.5">DAT1</text>
<text x="202.4" y="268">CD</text>
<text x="219.8" y="269.5" transform="rotate(-90 219.8 269.5)">10</text>
<text x="226.8" y="269.5" transform="rotate(-90 226.8 269.5)">11</text>
<text x="295.5" y="266.3">45</text>
<text x="295.5" y="269.8">46</text>
<text x="302.7" y="264.2">PA11</text>
<text x="302.7" y="267.7">PA12</text>
<text x="341.8" y="264.2">PB11</text>
<text x="341.8" y="267.7">PB12</text>
<text x="353.1" y="266.3">33</text>
<text x="353.1" y="269.8">34</text>
<text x="218.4" y="274.2" transform="rotate(-90 218.4 274.2)">10</text>
<text x="225.4" y="274.2" transform="rotate(-90 225.4 274.2)">11</text>
<text x="295.5" y="273.3">49</text>
<text x="302.7" y="271.2">PA13(JTMS-SWDIO)</text>
<text x="302.7" y="274.7">PA14(JTCK-SWCLK)</text>
<text x="341.8" y="271.2">PB13</text>
<text x="341.8" y="274.7">PB14</text>
<text x="353.1" y="273.3">35</text>
<text x="82.2" y="281.4" transform="rotate(-90 82.2 281.4)">SCL/SCK</text>
<text x="295.5" y="276.9">50</text>
<text x="302.7" y="278.3">PA15(JTDI)</text>
<text x="341.8" y="278.3">PB15</text>
<text x="353.1" y="276.9">36</text>
<text x="80.8" y="284.3" transform="rotate(-90 80.8 284.3)">8</text>
<text x="297.5" y="283.9">8</text>
<text x="297.5" y="287.4">9</text>
<text x="302.7" y="285.3">PC0</text>
<text x="343.6" y="285.3">PD2</text>
<text x="353.1" y="283.9">54</text>
<text x="502.5" y="285.7">1</text>
<text x="522.1" y="285.7">2</text>
<text x="295.5" y="291">10</text>
<text x="302.7" y="288.9">PC1</text>
<text x="302.7" y="292.4">PC2</text>
<text x="402.2" y="291">3</text>
<text x="295.5" y="294.5">11</text>
<text x="295.5" y="298">24</text>
<text x="302.7" y="295.9">PC3</text>
<text x="302.7" y="299.4">PC4</text>
<text x="317.3" y="299.4">PH1-OSC_OUT(PH1)</text>
<text x="320.4" y="295.9">PH0-OSC_IN(PH0)</text>
<text x="353.1" y="294.5">5</text>
<text x="353.1" y="298">6</text>
<text x="386" y="298">1</text>
<text x="502.5" y="299.8">3</text>
<text x="522.1" y="299.8">4</text>
<text x="295.5" y="301.6">25</text>
<text x="295.5" y="305.1">37</text>
<text x="302.7" y="303">PC5</text>
<text x="295.5" y="308.6">38</text>
<text x="302.7" y="306.5">PC6</text>
<text x="302.7" y="310">PC7</text>
<text x="338.8" y="310">BOOT0</text>
<text x="353.1" y="308.6">60</text>
<text x="40.7" y="317.4">A4</text>
<text x="295.5" y="315.7">39</text>
<text x="302.7" y="317.1">PC8</text>
<text x="341.2" y="317.1">NRST</text>
<text x="353.1" y="315.7">7</text>
<text x="30.4" y="319.2">VBUS</text>
<text x="30.6" y="322.7">SBU2</text>
<text x="40.7" y="321">B8</text>
<text x="295.5" y="319.2">40</text>
<text x="295.5" y="322.7">51</text>
<text x="302.7" y="320.6">PC9</text>
<text x="32.4" y="329.8">DN2</text>
<text x="32.8" y="326.2">CC1</text>
<text x="40.7" y="328">B7</text>
<text x="40.7" y="324.5">A5</text>
<text x="295.5" y="326.2">52</text>
<text x="295.5" y="329.8">53</text>
<text x="302.7" y="324.1">PC10</text>
<text x="302.7" y="327.7">PC11</text>
<text x="337.5" y="327.7">VCAP_1</text>
<text x="353.1" y="326.2">31</text>
<text x="353.1" y="329.8">47</text>
<text x="20.7" y="331.5">0</text>
<text x="24.2" y="333.3">EH</text>
<text x="32.9" y="333.3">DP1</text>
<text x="40.7" y="335.1">A7</text>
<text x="40.7" y="331.5">A6</text>
<text x="297.5" y="333.3">2</text>
<text x="302.7" y="334.7">PC13</text>
<text x="302.7" y="331.2">PC12</text>
<text x="337.5" y="331.2">VCAP_2</text>
<text x="32.4" y="336.8">DN1</text>
<text x="32.9" y="340.4">DP2</text>
<text x="40.7" y="338.6">B6</text>
<text x="297.5" y="336.8">3</text>
<text x="297.5" y="340.4">4</text>
<text x="302.7" y="338.2">PC14-OSC32_IN(PC14)</text>
<text x="302.7" y="341.8">PC15-OSC32_OUT(PC15)</text>
<text x="30.6" y="343.9">SBU1</text>
<text x="32.8" y="347.4">CC2</text>
<text x="40.7" y="345.7">B5</text>
<text x="40.7" y="342.1">A8</text>
<text x="500.7" y="343.9">1</text>
<text x="520.3" y="343.9">2</text>
<text x="30.4" y="350.9">VBUS</text>
<text x="40.7" y="349.2">A9</text>
<text x="500.7" y="358">3</text>
<text x="520.3" y="358">4</text>
<text x="22" y="387.6">2</text>
<text x="26.5" y="386.2">2</text>
<text x="56" y="388">4</text>
<text x="59.5" y="389.7">VOUT</text>
<text x="72.7" y="389.7">VOUT</text>
<text x="75.7" y="386.2">VIN</text>
<text x="83.1" y="388">2</text>
<text x="83.1" y="384.5">3</text>
<text x="22" y="394.7">1</text>
<text x="26.5" y="393.3">1</text>
</g>
<g font-size="3.2" fill="#f00">
<text x="63.1" y="162.4" transform="rotate(-90 63.1 162.4)">1</text>
<text x="201.2" y="164">VDDIO</text>
<text x="213.6" y="162.2">10</text>
<text x="67.5" y="173.8">VDD</text>
<text x="76" y="172.8">10</text>
<text x="317.1" y="172.8">5</text>
<text x="64.9" y="174.8" transform="rotate(-90 64.9 174.8)">VDDIO</text>
<text x="161.9" y="176.3">5</text>
<text x="165.3" y="178.1">VDD</text>
<text x="320.6" y="174.6">VDDIO OCSB</text>
<text x="344.1" y="179.8">8</text>
<text x="335.6" y="181.6">VDD</text>
<text x="198.9" y="248.6">4</text>
<text x="202.4" y="250.4">VDD</text>
<text x="52.5" y="252.2">3</text>
<text x="56" y="253.9">VDD</text>
<text x="95.4" y="261">VDDIO</text>
<text x="107.8" y="259.2">11</text>
</g>
<g font-size="3.2">
<text x="45.4" y="172.8">3</text>
<text x="161.9" y="169.3">3</text>
<text x="165.3" y="171">VSS</text>
<text x="48.9" y="174.6">VSS</text>
<text x="68" y="178.1">VSS</text>
<text x="76" y="179.8">8</text>
<text x="76" y="176.3">9</text>
<text x="317.1" y="176.3">6</text>
<text x="317.1" y="179.8">7</text>
<text x="320.6" y="178.1">GNDIO</text>
<text x="68" y="181.6">VSS</text>
<text x="320.6" y="181.6">GND</text>
<text x="52.5" y="255.7">4</text>
<text x="56" y="257.5">GNDA</text>
<text x="198.9" y="255.7">6</text>
<text x="202.4" y="257.5">VSS</text>
<text x="52.8" y="262.7">6</text>
<text x="55.7" y="264.2">GNDIO</text>
<text x="386" y="291">4</text>
<text x="402.2" y="298">2</text>
<text x="32" y="315.7">GND</text>
<text x="40.7" y="313.9">A1</text>
<text x="40.7" y="352.7">A12</text>
<text x="32" y="354.5">GND</text>
<text x="74.3" y="393.3">GND</text>
<text x="83.1" y="391.5">1</text>
</g>
</svg>
